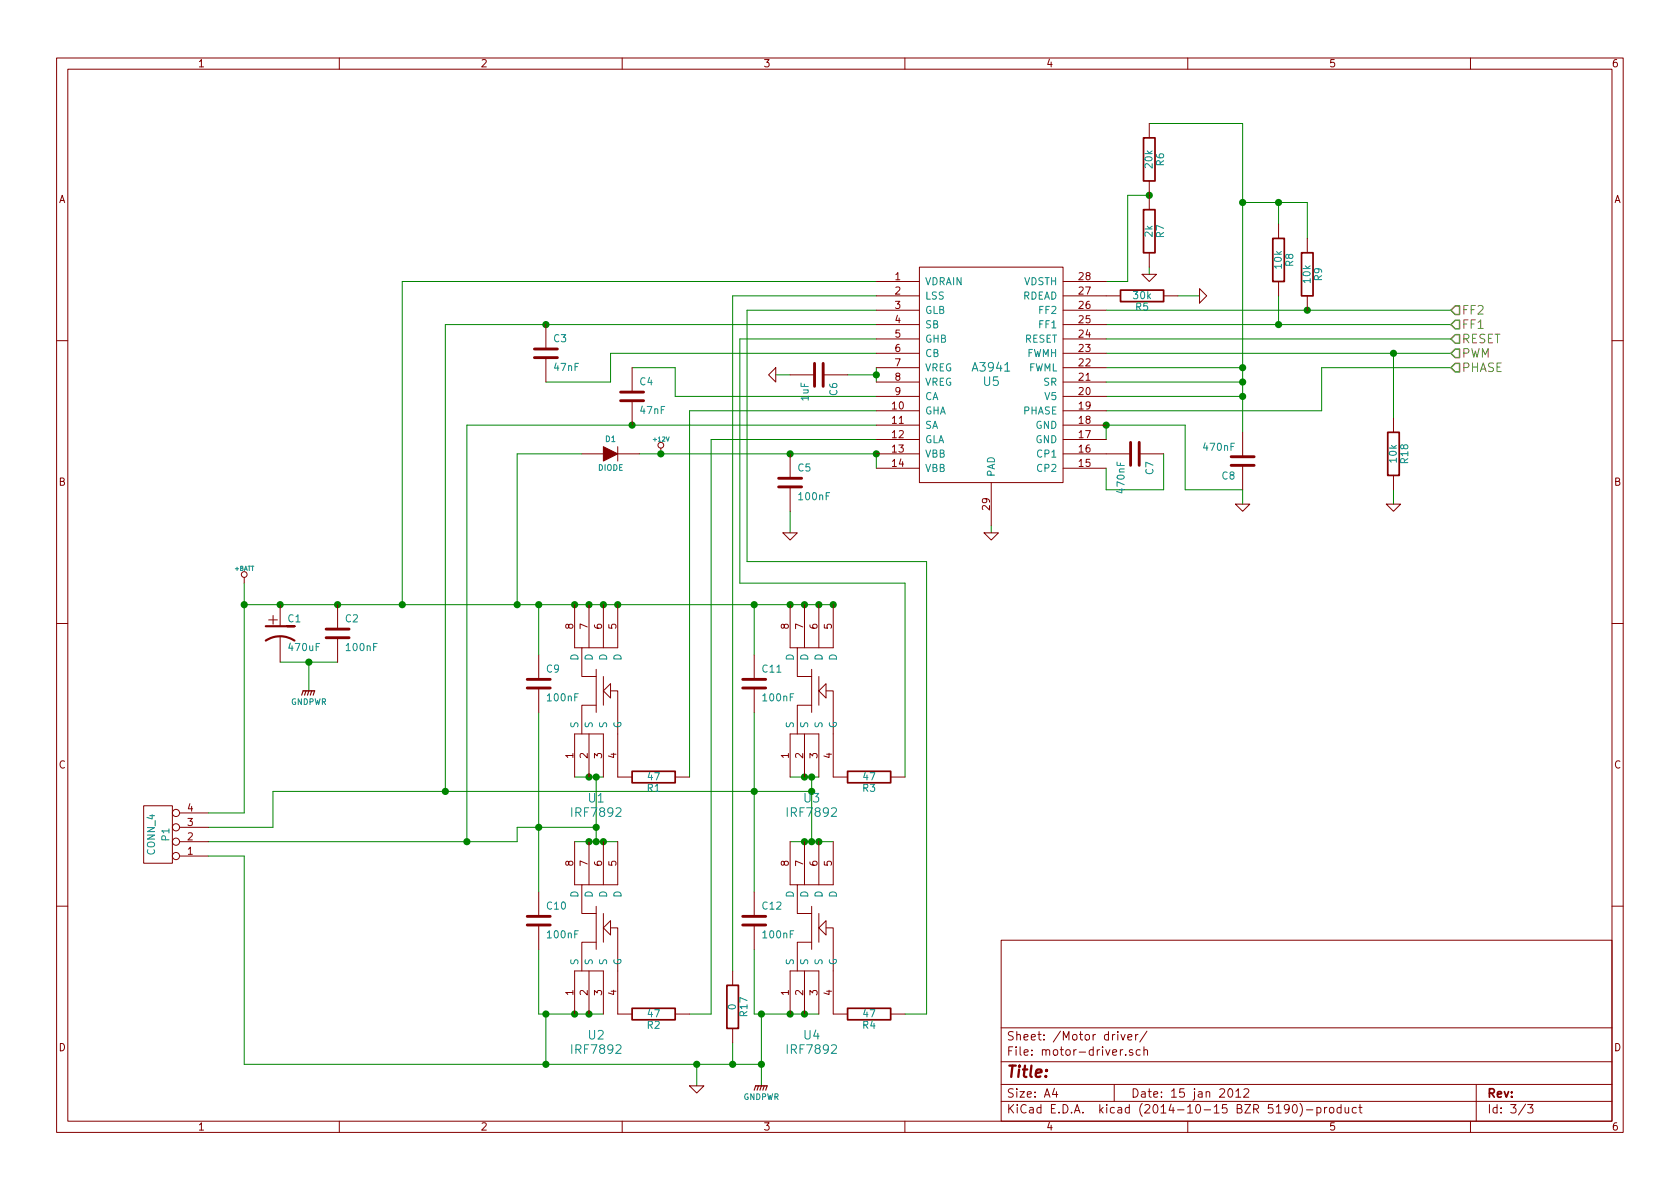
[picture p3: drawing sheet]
<svg xmlns="http://www.w3.org/2000/svg" width="297mm" height="210mm" viewBox="0 0 297 210" stroke-linecap="round" stroke-linejoin="round" font-family="sans-serif">
<g fill="none" stroke="#840000" stroke-width=".18">
<path d="M10 10.3h277v189.9h-277zM12 12.2h273v186.1h-273zM60 10.3v1.9M110 10.3v1.9M160 10.3v1.9M210 10.3v1.9M260 10.3v1.9M203.2 21.8v2.6M203.2 32v5.1M226.1 39.6v2.6M96.5 57.4v4.3M154.9 52.3h7.7"/>
<path d="M154.9 49.8h7.7M154.9 54.9h7.7M154.9 57.4h7.7M154.9 59.9h7.7M162.6 47.2h25.4v38.1h-25.4zM188 52.3h10.1M188 49.8h7.6M188 54.9h7.6M188 57.4h7.6M188 59.9h7.6M201.9 48.5h2.6l-1.3 1.3zM203.2 44.7v2.5"/>
<path d="M205.7 52.3h2.6M212.1 51l1.3 1.3-1.3 1.3zM226.1 49.8v2.5M231.1 42.2v2.5M231.1 52.3v2.6M10 60.2h2M96.5 63.2v4.4M109.2 79v2.5M111.8 65v4.3M111.8 70.9v4.3M116.8 79.2v1.1M135.9 66.3l1.3-1.3v2.6z"/>
<path d="M139.7 66.3h4.3M145.5 66.3h4.4M154.9 62.5h7.7M154.9 65h7.7M154.9 67.6h7.7M154.9 70.1h7.7M154.9 72.6h7.7M154.9 75.2h7.7M154.9 77.7h7.7M188 62.5h7.6M188 65h7.6M188 67.6h7.6"/>
<path d="M188 70.1h7.6M188 72.6h7.6M188 75.2h7.6M188 77.7h7.6M219.7 76.4v4.4M246.4 73.9v2.5M285 60.2h2M102.9 80.3h3.8M109.2 80.3h3.8M138.4 94.2h2.6l-1.3 1.3zM139.7 80.3v4.3M139.7 86.1v4.3"/>
<path d="M154.9 80.3h7.7M154.9 82.8h7.7M174 94.2h2.5l-1.2 1.3zM175.3 85.3v7.7M188 80.3h11.9M188 82.8h7.6M201.4 80.3h4.3M218.4 89.1h2.6l-1.3 1.3zM219.7 82.3v4.3M245.1 89.1h2.5l-1.2 1.3zM246.4 84.1v2.5M10 110.3h2"/>
<path d="M43.2 102.1v1M49.5 106.9v3.8M49.5 112.5v4.6M59.7 106.9v4.3M59.7 112.8v4.3M95.2 115.8v4.3M101.6 106.9v7.6h1.3M104.1 106.9v7.6M105.4 118.4v7.6M106.7 119.6v5.1M106.7 106.9v7.6M109.2 106.9v7.6h-6.3v5.1h2.5"/>
<path d="M133.3 115.8v4.3M139.7 106.9v7.6h1.3M142.2 106.9v7.6M143.5 118.4v7.6M144.8 119.6v5.1M144.8 106.9v7.6M147.3 106.9v7.6h-6.3v5.1h2.5M285 110.3h2M95.2 121.7v4.3M101.6 129.8h5.1zM101.6 129.8v7.6M104.1 129.8v7.6"/>
<path d="M105.4 124.7h-2.5v5.1M106.7 129.8v7.6M107.9 122.2h1.3v15.2h2.6M107.9 120.9v2.5l-1.2-1.2zM119.4 137.4h2.5M133.3 121.7v4.3M139.7 129.8h5.1zM139.7 129.8v7.6M142.2 129.8v7.6M143.5 124.7h-2.5v5.1M144.8 122.2l1.2-1.3v2.5zM144.8 129.8v7.6"/>
<path d="M146 122.2h1.3v15.2h2.6M157.5 137.4h2.5M25.4 142.5h5.1v10.1h-5.1zM31.7 151.4h5.1M31.7 148.8h5.1M31.7 146.3h5.1M31.7 143.8h5.1M95.2 157.7v4.3M101.6 148.8v7.7h1.3M104.1 148.8v7.7M106.7 148.8v7.7M109.2 148.8v7.7h-6.3v5h2.5"/>
<path d="M133.3 157.7v4.3M139.7 148.8v7.7h1.3M142.2 148.8v7.7M144.8 148.8v7.7M147.3 148.8v7.7h-6.3v5h2.5M10 160.2h2M95.2 163.6v4.3M101.6 171.7h5.1zM101.6 171.7v7.6M104.1 171.7v7.6M105.4 160.3v7.6M105.4 166.6h-2.5v5.1"/>
<path d="M106.7 161.5v5.1M106.7 164.1l1.2-1.3v2.5zM106.7 171.7v7.6M107.9 164.1h1.3v15.2h2.6M119.4 179.3h2.5M129.5 171.7v2.5M133.3 163.6v4.3M139.7 171.7h5.1zM139.7 171.7v7.6M142.2 171.7v7.6M143.5 160.3v7.6M143.5 166.6h-2.5v5.1"/>
<path d="M144.8 161.5v5.1M144.8 164.1l1.2-1.3v2.5zM144.8 171.7v7.6M146 164.1h1.3v15.2h2.6M157.5 179.3h2.5M177 166.3h108v32h-108zM285 160.2h2M60 198.3v1.9M110 198.3v1.9M121.9 192h2.6l-1.3 1.3zM129.5 181.9v2.5M160 198.3v1.9"/>
<path d="M177 194.8h108M177 191.8h108M177 187.8h108M177 181.8h108M186.4 192.5l-.3 1h.9M186.8 193v1M197 191.8v3M197.6 182.4v.2M198.2 182.9l.4 1 .3-1M198.5 185.6l-.4 .3M199 186.5v.1M199.4 183.4l.7-.1v-.3l-.5-.1-.2 .2 .1 .7h.6"/>
<path d="M200.3 185.7a.37 .37 0 0 0-.6 .1v.2l.6 .2v.1l-.2 .3-.4-.1M200.8 182.9v1M201.2 182.9l-.4 .3M201.6 185.7l-.4-.1-.3 .3 .1 .6 .2 .1 .4-.1M202.3 185.7l.2-.1 .3 .1 .1 .9M202.3 185.1v1.5M202.8 182.3l-1.3 2M210 198.3v1.9M217.2 192.7l.2-.2a.81 .81 0 0 1 .6 .6 .81 .81 0 0 1-.2 .8l-.2 .1a.79 .79 0 0 1-.4-1.3zM218.5 193l.4-.5v1.5M218.5 194h.9M219.9 192.7l.3-.2h.3l.3 .5-.9 1h.9"/>
<path d="M227.9 196l-.2 .3h-.3l-.3-.3v-.4l.1-.2 .5-.1 .2 .2a1.19 1.19 0 0 1-.2 1.2l-.5 .1M228.7 195.4l.2-.1a.81 .81 0 0 1 .5 .6 .81 .81 0 0 1-.2 .8l-.2 .1a.8 .8 0 0 1-.6-.6 .8 .8 0 0 1 .3-.8zM229.8 195.1a1.71 1.71 0 0 1 0 2.3M231 196.3h1.1M232.8 195.9l.5-.1 .3 .3-.2 .6h-.6M232.8 195.8v1.5M234.2 195.8v1M234.6 195.8l-.4 .3M235.1 196l.2-.2 .5 .2v.5l-.1 .2-.4 .1-.2-.1zM237.1 195.9l-.4-.1-.3 .3 .1 .6 .2 .1 .4-.1M237.1 195.3v1.5M237.8 195.8l.1 .9 .4 .1 .2-.1"/>
<path d="M238.5 195.8v1M239.8 195.9l-.4-.1-.3 .3 .1 .6 .2 .1 .4-.1M240.3 195.8h.5M240.5 195.3v1.3l.3 .2M260 198.3v1.9M261 191.8v6.5M269.7 195.2l-1.2 2M270.1 195.3h.9l-.5 .6 .5 .1v.7l-.2 .1-.7-.1"/>
<circle cx="116.8" cy="78.7" r=".51"/>
<circle cx="43.2" cy="101.6" r=".51"/>
<circle cx="31.1" cy="151.4" r=".63"/>
<circle cx="31.1" cy="148.8" r=".63"/>
<circle cx="31.1" cy="143.8" r=".63"/>
<circle cx="31.1" cy="146.3" r=".63"/>
</g>
<g fill="none" stroke="#008400" stroke-width=".18">
<path d="M203.2 21.8h16.5v54.6M203.2 34.5h-3.8v15.3h-3.8M219.7 35.8h11.4v6.4M226.1 35.8v3.8M154.9 52.3h-25.4v119.4M154.9 54.9h-22.8v44.4h31.7v80h-3.8M154.9 59.9h-24.1v43.2h29.2v34.3M154.9 49.8h-83.8v57.1M154.9 57.4h-76.2v82.5M195.6 54.9h60.9M195.6 59.9h60.9M195.6 57.4h60.9"/>
<path d="M203.2 47.2v1.3M208.3 52.3h3.8M226.1 52.3v5.1M111.8 65h7.6v5.1h35.5M137.2 66.3h2.5M149.9 66.3h5M154.9 77.7h-29.2v101.6h-3.8M154.9 75.2h-72.4v73.6M154.9 72.6h-33v64.8M154.9 65v2.6M154.9 62.5h-47v5.1h-11.4M195.6 65h24.1"/>
<path d="M195.6 77.7v-2.5h13.9v11.4h10.2v2.5M195.6 70.1h24.1M195.6 67.6h24.1M195.6 62.5h60.9M246.4 62.5v11.4M256.5 65h-22.8v7.6h-38.1M102.9 80.3h-11.5v26.6M113 80.3h41.9v2.5M139.7 90.4v3.8M175.3 93v1.2M205.7 80.3v6.3h-10.1v-3.8M246.4 86.6v2.5"/>
<path d="M43.2 103.1v40.7h-6.4M43.2 106.9h104.1M49.5 117.1h10.2M54.6 117.1v5.1M95.2 106.9v8.9M133.3 106.9v8.9M95.2 126v31.7M101.6 137.4h5.1M105.4 137.4v11.4M133.3 126v31.7M139.7 137.4h5.1M143.5 139.9h-95.2v6.4h-11.5"/>
<path d="M143.5 137.4v11.4M36.8 151.4h6.4v36.8h91.4M101.6 148.8h7.6M105.4 146.3h-14v2.5h-54.6M139.7 148.8h7.6M95.2 167.9v11.4h11.5M96.5 179.3v8.9M133.3 167.9v11.4h11.5M134.6 179.3v12.7M123.2 188.2v3.8M129.5 184.4v3.8"/>
</g>
<g fill="#008400" stroke="#008400" stroke-width=".25">
<circle cx="116.8" cy="80.3" r=".51"/>
<circle cx="219.7" cy="65" r=".51"/>
<circle cx="133.4" cy="106.9" r=".51"/>
<circle cx="133.4" cy="139.9" r=".51"/>
<circle cx="96.5" cy="179.3" r=".51"/>
<circle cx="123.2" cy="188.2" r=".51"/>
<circle cx="147.3" cy="106.9" r=".51"/>
<circle cx="96.5" cy="188.2" r=".51"/>
<circle cx="129.5" cy="188.2" r=".51"/>
<circle cx="59.7" cy="106.9" r=".51"/>
<circle cx="49.5" cy="106.9" r=".51"/>
<circle cx="82.6" cy="148.8" r=".51"/>
<circle cx="105.4" cy="146.3" r=".51"/>
<circle cx="105.4" cy="137.4" r=".51"/>
<circle cx="105.4" cy="148.8" r=".51"/>
<circle cx="143.5" cy="137.4" r=".51"/>
<circle cx="143.5" cy="148.8" r=".51"/>
<circle cx="219.7" cy="35.8" r=".51"/>
<circle cx="96.5" cy="57.4" r=".51"/>
<circle cx="111.8" cy="75.2" r=".51"/>
<circle cx="154.9" cy="66.3" r=".51"/>
<circle cx="54.6" cy="117.1" r=".51"/>
<circle cx="219.7" cy="70.1" r=".51"/>
<circle cx="226.1" cy="57.4" r=".51"/>
<circle cx="231.1" cy="54.9" r=".51"/>
<circle cx="226.1" cy="35.8" r=".51"/>
<circle cx="101.6" cy="106.9" r=".51"/>
<circle cx="104.1" cy="106.9" r=".51"/>
<circle cx="106.7" cy="106.9" r=".51"/>
<circle cx="109.2" cy="106.9" r=".51"/>
<circle cx="139.7" cy="106.9" r=".51"/>
<circle cx="142.2" cy="106.9" r=".51"/>
<circle cx="144.8" cy="106.9" r=".51"/>
<circle cx="101.6" cy="179.3" r=".51"/>
<circle cx="104.1" cy="179.3" r=".51"/>
<circle cx="139.7" cy="179.3" r=".51"/>
<circle cx="142.2" cy="179.3" r=".51"/>
<circle cx="142.2" cy="148.8" r=".51"/>
<circle cx="144.8" cy="148.8" r=".51"/>
<circle cx="106.7" cy="148.8" r=".51"/>
<circle cx="104.1" cy="148.8" r=".51"/>
<circle cx="142.2" cy="137.4" r=".51"/>
<circle cx="104.1" cy="137.4" r=".51"/>
<circle cx="143.5" cy="139.9" r=".51"/>
<circle cx="71.1" cy="106.9" r=".51"/>
<circle cx="78.7" cy="139.9" r=".51"/>
<circle cx="91.4" cy="106.9" r=".51"/>
<circle cx="154.9" cy="80.3" r=".51"/>
<circle cx="139.7" cy="80.3" r=".51"/>
<circle cx="203.2" cy="34.5" r=".51"/>
<circle cx="195.6" cy="75.2" r=".51"/>
<circle cx="134.6" cy="188.2" r=".51"/>
<circle cx="95.3" cy="106.9" r=".51"/>
<circle cx="134.6" cy="179.3" r=".51"/>
<circle cx="95.3" cy="146.3" r=".51"/>
<circle cx="219.7" cy="67.6" r=".51"/>
<circle cx="43.2" cy="106.9" r=".51"/>
<circle cx="246.4" cy="62.5" r=".51"/>
</g>
<path d="M202.2 37.1h2v7.6h-2zM202.2 24.4h2v7.6h-2zM198.1 51.3h7.6v2h-7.6zM225 42.2h2.1v7.6h-2.1zM230.1 44.7h2.1v7.6h-2.1zM245.4 76.4h2v7.7h-2zM111.8 136.4h7.6v2h-7.6zM149.9 136.4h7.6v2h-7.6zM111.8 178.3h7.6v2h-7.6zM128.5 174.2h2.1v7.7h-2.1zM149.9 178.3h7.6v2h-7.6z" fill="none" stroke="#840000" stroke-width=".3"/>
<path d="M47 113.3a4.6 4.6 0 0 1 5.1 0M47 110.7h5.1h-1.3" fill="none" stroke="#840000" stroke-width=".38"/>
<path d="M256.5 59.9l.8-.7h.8v1.5h-.8zM256.5 57.4l.8-.8h.8v1.6h-.8zM256.5 54.9l.8-.8h.8v1.5h-.8zM257.3 64.3h.8v1.5h-.8l-.8-.8zM257.3 61.7h.8v1.5h-.8l-.8-.7z" fill="none" stroke="#848400" stroke-width=".25"/>
<g fill="none" stroke="#840000" stroke-width=".51">
<path d="M94.5 63.2h4.1M94.5 61.7h4.1M109.7 70.9h4.1M109.7 69.3h4.1M144 64.3v4M145.5 64.3v4M199.9 78.2v4.1M201.4 78.2v4.1M137.7 86.1h4M137.7 84.6h4M217.7 80.8h4M217.7 82.3h4"/>
<path d="M57.7 112.8h4M57.7 111.2h4M93.2 121.7h4.1M93.2 120.1h4.1M131.3 121.7h4.1M131.3 120.1h4.1M93.2 163.6h4.1M93.2 162h4.1M131.3 163.6h4.1M131.3 162h4.1"/>
</g>
<path d="M53.6 122.2l-.3 .7M54.1 122.2l-.3 .7M54.6 122.2l-.2 .7M55.1 122.2l-.2 .7M55.6 122.2l-.2 .7M133.6 192l-.3 .8M134.1 192l-.2 .8M134.6 192l-.2 .8M135.1 192l-.2 .8M135.6 192l-.2 .8" fill="none" stroke="#840000" stroke-width=".2"/>
<path d="M53.6 122.2h2M133.6 192h2" fill="none" stroke="#840000" stroke-width=".25"/>
<path d="M106.7 79l2.5 1.3-2.5 1.2z" fill="#840000" stroke="#840000" stroke-width=".18"/>
<g font-size="2.8" fill="#840000">
<text x="47.4" y="110.5">+</text>
<text x="178" y="190.5">Title:</text>
</g>
<g font-size="2.1" fill="#848400">
<text x="258.5" y="58.2">FF1</text>
<text x="258.5" y="55.6">FF2</text>
<text x="258.5" y="65.8">PHASE</text>
<text x="258.5" y="63.2">PWM</text>
<text x="258.5" y="60.7">RESET</text>
</g>
<g font-size="2.1" fill="#008484">
<text x="172.1" y="65.7">A3941</text>
<text x="173.9" y="68.2">U5</text>
<text x="104.1" y="141.9">U1</text>
<text x="142.2" y="141.9">U3</text>
<text x="101.3" y="144.4">IRF7892</text>
<text x="139.4" y="144.4">IRF7892</text>
<text x="104.1" y="183.8">U2</text>
<text x="142.2" y="183.8">U4</text>
<text x="101.3" y="186.4">IRF7892</text>
<text x="139.4" y="186.4">IRF7892</text>
</g>
<g font-size="2.1" fill="#840000">
<text x="178" y="184">Sheet: /Motor driver/</text>
<text x="178" y="186.7">File: motor-driver.sch</text>
<text x="178" y="196.9">KiCad E.D.A. kicad (2014-10-15 BZR 5190)-product</text>
<text x="178" y="194.1">Size: A4</text>
<text x="200" y="194.1">Date: 15 jan 2012</text>
<text x="263" y="194.1">Rev:</text>
<text x="263" y="196.9">Id: 3/3</text>
</g>
<g font-size="1.8" fill="#840000">
<text x="35" y="11.9">1</text>
<text x="85" y="11.9">2</text>
<text x="135" y="11.9">3</text>
<text x="185" y="11.9">4</text>
<text x="235" y="11.9">5</text>
<text x="285" y="11.9">6</text>
<text x="10.4" y="35.9">A</text>
<text x="285.4" y="35.9">A</text>
<text x="158.3" y="49.5">1</text>
<text x="158.3" y="52.1">2</text>
<text x="190.8" y="52.1">27</text>
<text x="190.8" y="49.5">28</text>
<text x="158.3" y="54.6">3</text>
<text x="158.3" y="57.1">4</text>
<text x="158.3" y="59.7">5</text>
<text x="190.8" y="59.7">24</text>
<text x="190.8" y="57.1">25</text>
<text x="190.8" y="54.6">26</text>
<text x="158.3" y="62.2">6</text>
<text x="158.3" y="64.8">7</text>
<text x="190.8" y="64.8">22</text>
<text x="190.8" y="62.2">23</text>
<text x="158.3" y="67.3">8</text>
<text x="158.3" y="69.8">9</text>
<text x="190.8" y="69.8">20</text>
<text x="190.8" y="67.3">21</text>
<text x="157.8" y="72.4">10</text>
<text x="157.8" y="74.9">11</text>
<text x="157.8" y="77.5">12</text>
<text x="190.8" y="77.5">17</text>
<text x="190.8" y="74.9">18</text>
<text x="190.8" y="72.4">19</text>
<text x="157.8" y="80">13</text>
<text x="157.8" y="82.5">14</text>
<text x="190.8" y="82.5">15</text>
<text x="190.8" y="80">16</text>
<text x="10.4" y="85.9">B</text>
<text x="285.4" y="85.9">B</text>
<text x="175" y="90.1" transform="rotate(-90 175 90.1)">29</text>
<text x="101.3" y="111.2" transform="rotate(-90 101.3 111.2)">8</text>
<text x="103.9" y="111.2" transform="rotate(-90 103.9 111.2)">7</text>
<text x="106.4" y="111.2" transform="rotate(-90 106.4 111.2)">6</text>
<text x="109" y="111.2" transform="rotate(-90 109 111.2)">5</text>
<text x="139.4" y="111.2" transform="rotate(-90 139.4 111.2)">8</text>
<text x="142" y="111.2" transform="rotate(-90 142 111.2)">7</text>
<text x="144.5" y="111.2" transform="rotate(-90 144.5 111.2)">6</text>
<text x="147.1" y="111.2" transform="rotate(-90 147.1 111.2)">5</text>
<text x="10.4" y="135.9">C</text>
<text x="101.3" y="134.1" transform="rotate(-90 101.3 134.1)">1</text>
<text x="103.9" y="134.1" transform="rotate(-90 103.9 134.1)">2</text>
<text x="106.4" y="134.1" transform="rotate(-90 106.4 134.1)">3</text>
<text x="109" y="134.1" transform="rotate(-90 109 134.1)">4</text>
<text x="139.4" y="134.1" transform="rotate(-90 139.4 134.1)">1</text>
<text x="142" y="134.1" transform="rotate(-90 142 134.1)">2</text>
<text x="144.5" y="134.1" transform="rotate(-90 144.5 134.1)">3</text>
<text x="147.1" y="134.1" transform="rotate(-90 147.1 134.1)">4</text>
<text x="285.4" y="135.9">C</text>
<text x="33.2" y="143.5">4</text>
<text x="33.2" y="148.6">2</text>
<text x="33.2" y="146">3</text>
<text x="33.2" y="151.1">1</text>
<text x="101.3" y="153.1" transform="rotate(-90 101.3 153.1)">8</text>
<text x="103.9" y="153.1" transform="rotate(-90 103.9 153.1)">7</text>
<text x="106.4" y="153.1" transform="rotate(-90 106.4 153.1)">6</text>
<text x="109" y="153.1" transform="rotate(-90 109 153.1)">5</text>
<text x="139.4" y="153.1" transform="rotate(-90 139.4 153.1)">8</text>
<text x="142" y="153.1" transform="rotate(-90 142 153.1)">7</text>
<text x="144.5" y="153.1" transform="rotate(-90 144.5 153.1)">6</text>
<text x="147.1" y="153.1" transform="rotate(-90 147.1 153.1)">5</text>
<text x="101.3" y="176" transform="rotate(-90 101.3 176)">1</text>
<text x="103.9" y="176" transform="rotate(-90 103.9 176)">2</text>
<text x="106.4" y="176" transform="rotate(-90 106.4 176)">3</text>
<text x="109" y="176" transform="rotate(-90 109 176)">4</text>
<text x="139.4" y="176" transform="rotate(-90 139.4 176)">1</text>
<text x="142" y="176" transform="rotate(-90 142 176)">2</text>
<text x="144.5" y="176" transform="rotate(-90 144.5 176)">3</text>
<text x="147.1" y="176" transform="rotate(-90 147.1 176)">4</text>
<text x="10.4" y="185.9">D</text>
<text x="285.4" y="185.9">D</text>
<text x="35" y="199.9">1</text>
<text x="85" y="199.9">2</text>
<text x="135" y="199.9">3</text>
<text x="185" y="199.9">4</text>
<text x="235" y="199.9">5</text>
<text x="285" y="199.9">6</text>
</g>
<g font-size="1.8" fill="#008484">
<text x="203.8" y="29.7" transform="rotate(-90 203.8 29.7)">20k</text>
<text x="205.8" y="29.3" transform="rotate(-90 205.8 29.3)">R6</text>
<text x="203.8" y="41.9" transform="rotate(-90 203.8 41.9)">2k</text>
<text x="205.8" y="42" transform="rotate(-90 205.8 42)">R7</text>
<text x="226.6" y="47.4" transform="rotate(-90 226.6 47.4)">10k</text>
<text x="228.7" y="47.1" transform="rotate(-90 228.7 47.1)">R8</text>
<text x="163.6" y="50.4">VDRAIN</text>
<text x="163.6" y="53">LSS</text>
<text x="180.6" y="53">RDEAD</text>
<text x="180.9" y="50.4">VDSTH</text>
<text x="200.5" y="52.9">30k</text>
<text x="231.7" y="50" transform="rotate(-90 231.7 50)">10k</text>
<text x="233.7" y="49.6" transform="rotate(-90 233.7 49.6)">R9</text>
<text x="163.6" y="55.5">GLB</text>
<text x="163.6" y="58">SB</text>
<text x="183.8" y="58">FF1</text>
<text x="183.8" y="55.5">FF2</text>
<text x="200.8" y="54.9">R5</text>
<text x="97.9" y="60.5">C3</text>
<text x="98.1" y="65.6">47nF</text>
<text x="163.6" y="60.6">GHB</text>
<text x="163.6" y="63.1">CB</text>
<text x="163.6" y="65.7">VREG</text>
<text x="181.1" y="60.6">RESET</text>
<text x="181.4" y="63.1">FWMH</text>
<text x="181.6" y="65.7">FWML</text>
<text x="113.2" y="68.1">C4</text>
<text x="143" y="70.9" transform="rotate(-90 143 70.9)">1uF</text>
<text x="148" y="69.9" transform="rotate(-90 148 69.9)">C6</text>
<text x="163.6" y="68.2">VREG</text>
<text x="163.6" y="70.7">CA</text>
<text x="184.5" y="68.2">SR</text>
<text x="184.8" y="70.7">V5</text>
<text x="113.3" y="73.2">47nF</text>
<text x="163.6" y="73.3">GHA</text>
<text x="163.6" y="75.8">SA</text>
<text x="180.8" y="73.3">PHASE</text>
<text x="183" y="75.8">GND</text>
<text x="141.1" y="83.4">C5</text>
<text x="163.6" y="78.4">GLA</text>
<text x="163.6" y="80.9">VBB</text>
<text x="163.6" y="83.4">VBB</text>
<text x="183" y="78.4">GND</text>
<text x="183.5" y="83.4">CP2</text>
<text x="183.5" y="80.9">CP1</text>
<text x="203.9" y="83.9" transform="rotate(-90 203.9 83.9)">C7</text>
<text x="213" y="79.7">470nF</text>
<text x="246.9" y="81.7" transform="rotate(-90 246.9 81.7)">10k</text>
<text x="249" y="81.9" transform="rotate(-90 249 81.9)">R18</text>
<text x="141.4" y="88.4">100nF</text>
<text x="175.9" y="84.3" transform="rotate(-90 175.9 84.3)">PAD</text>
<text x="198.8" y="87" transform="rotate(-90 198.8 87)">470nF</text>
<text x="216.1" y="84.8">C8</text>
<text x="50.9" y="110">C1</text>
<text x="61.1" y="110">C2</text>
<text x="51.2" y="115.1">470uF</text>
<text x="61.4" y="115.1">100nF</text>
<text x="96.6" y="118.9">C9</text>
<text x="102.2" y="116.8" transform="rotate(-90 102.2 116.8)">D</text>
<text x="104.8" y="116.8" transform="rotate(-90 104.8 116.8)">D</text>
<text x="107.3" y="116.8" transform="rotate(-90 107.3 116.8)">D</text>
<text x="109.9" y="116.8" transform="rotate(-90 109.9 116.8)">D</text>
<text x="134.8" y="118.9">C11</text>
<text x="140.3" y="116.8" transform="rotate(-90 140.3 116.8)">D</text>
<text x="142.9" y="116.8" transform="rotate(-90 142.9 116.8)">D</text>
<text x="145.4" y="116.8" transform="rotate(-90 145.4 116.8)">D</text>
<text x="148" y="116.8" transform="rotate(-90 148 116.8)">D</text>
<text x="96.9" y="124">100nF</text>
<text x="135" y="124">100nF</text>
<text x="102.2" y="128.8" transform="rotate(-90 102.2 128.8)">S</text>
<text x="104.8" y="128.8" transform="rotate(-90 104.8 128.8)">S</text>
<text x="107.3" y="128.8" transform="rotate(-90 107.3 128.8)">S</text>
<text x="109.9" y="128.8" transform="rotate(-90 109.9 128.8)">G</text>
<text x="140.3" y="128.8" transform="rotate(-90 140.3 128.8)">S</text>
<text x="142.9" y="128.8" transform="rotate(-90 142.9 128.8)">S</text>
<text x="145.4" y="128.8" transform="rotate(-90 145.4 128.8)">S</text>
<text x="148" y="128.8" transform="rotate(-90 148 128.8)">G</text>
<text x="114.6" y="138">47</text>
<text x="152.7" y="138">47</text>
<text x="114.5" y="140">R1</text>
<text x="152.6" y="140">R3</text>
<text x="29.9" y="148.6" transform="rotate(-90 29.9 148.6)">P1</text>
<text x="27.4" y="151.1" transform="rotate(-90 27.4 151.1)">CONN_4</text>
<text x="96.7" y="160.8">C10</text>
<text x="102.2" y="158.7" transform="rotate(-90 102.2 158.7)">D</text>
<text x="104.8" y="158.7" transform="rotate(-90 104.8 158.7)">D</text>
<text x="107.3" y="158.7" transform="rotate(-90 107.3 158.7)">D</text>
<text x="109.9" y="158.7" transform="rotate(-90 109.9 158.7)">D</text>
<text x="134.8" y="160.8">C12</text>
<text x="140.3" y="158.7" transform="rotate(-90 140.3 158.7)">D</text>
<text x="142.9" y="158.7" transform="rotate(-90 142.9 158.7)">D</text>
<text x="145.4" y="158.7" transform="rotate(-90 145.4 158.7)">D</text>
<text x="148" y="158.7" transform="rotate(-90 148 158.7)">D</text>
<text x="96.9" y="165.9">100nF</text>
<text x="135" y="165.9">100nF</text>
<text x="102.2" y="170.7" transform="rotate(-90 102.2 170.7)">S</text>
<text x="104.8" y="170.7" transform="rotate(-90 104.8 170.7)">S</text>
<text x="107.3" y="170.7" transform="rotate(-90 107.3 170.7)">S</text>
<text x="109.9" y="170.7" transform="rotate(-90 109.9 170.7)">G</text>
<text x="140.3" y="170.7" transform="rotate(-90 140.3 170.7)">S</text>
<text x="142.9" y="170.7" transform="rotate(-90 142.9 170.7)">S</text>
<text x="145.4" y="170.7" transform="rotate(-90 145.4 170.7)">S</text>
<text x="148" y="170.7" transform="rotate(-90 148 170.7)">G</text>
<text x="114.6" y="179.9">47</text>
<text x="130.1" y="178.5" transform="rotate(-90 130.1 178.5)">0</text>
<text x="132.1" y="179.7" transform="rotate(-90 132.1 179.7)">R17</text>
<text x="152.7" y="179.9">47</text>
<text x="114.5" y="181.9">R2</text>
<text x="152.6" y="181.9">R4</text>
</g>
<g font-size="1.4" fill="#008484">
<text x="105.7" y="83.2">DIODE</text>
<text x="107.1" y="78.2">D1</text>
<text x="51.4" y="124.6">GNDPWR</text>
<text x="131.4" y="194.5">GNDPWR</text>
</g>
<g font-size="1.1" fill="#008484">
<text x="115.6" y="78">+12V</text>
<text x="41.5" y="100.9">+BATT</text>
</g>
</svg>
